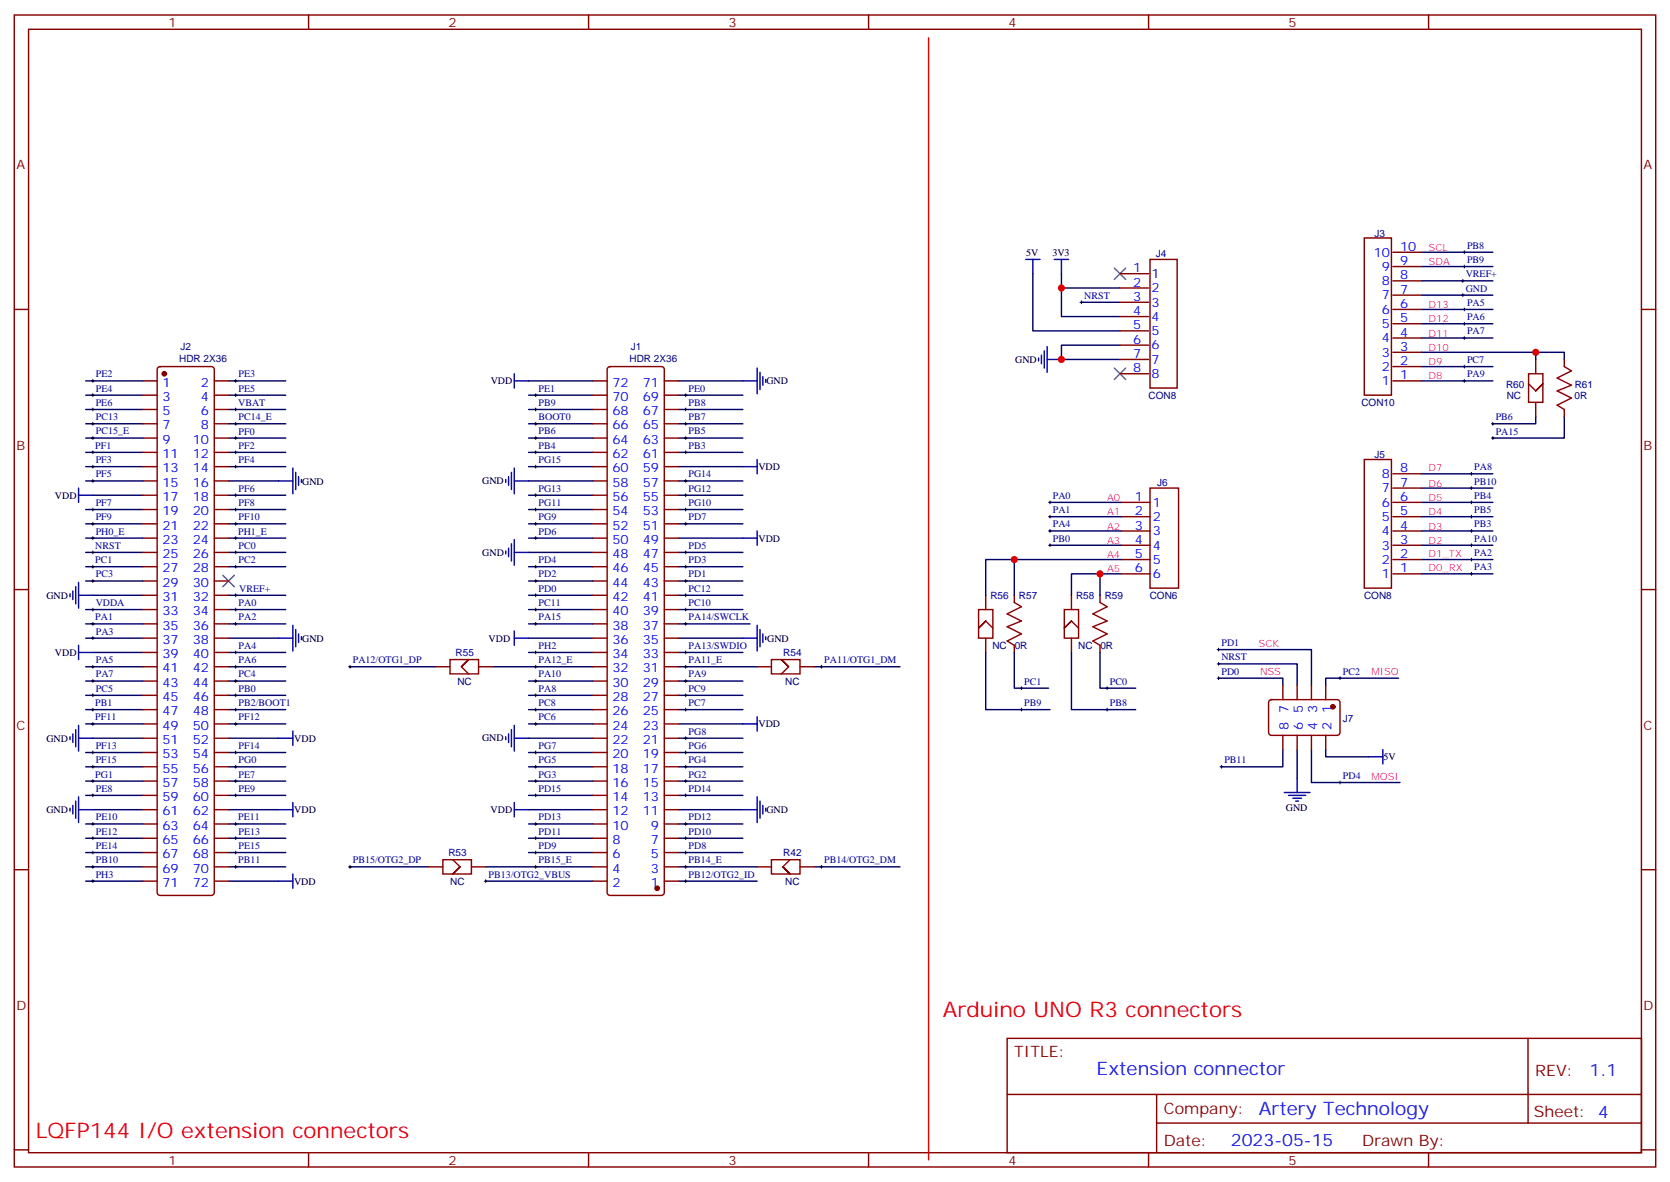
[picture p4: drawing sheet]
<svg xmlns="http://www.w3.org/2000/svg" width="412mm" height="292mm" viewBox="0 0 412 292" stroke-linecap="round" stroke-linejoin="round" font-family="sans-serif">
<g fill="none" stroke="#870000" stroke-width=".35">
<path d="M3.5 3.7h405.4v284.3h-405.4zM7.1 7.2h398.2v277.3h-398.2zM76.2 3.7v3.5M145.3 3.7v3.5M214.5 3.7v3.5M283.6 3.7v3.5M352.8 3.7v3.5M3.5 76.4h3.6M276.6 67.6h7M276.6 71.1h7M276.6 74.6h7M276.6 78.1h7"/>
<path d="M344 76.4h7M344 79.9h7M344 72.8h7M344 69.3h7M344 65.8h7M344 62.3h7M405.3 76.4h3.6M35.3 94h3.5M35.3 97.5h3.5M39 90.7l.5-.2h12.7a.71 .71 0 0 1 .7 .7v129.1a.76 .76 0 0 1-.7 .7h-12.7a.76 .76 0 0 1-.7-.7v-129.1zM52.9 94h3.5M52.9 97.5h3.5"/>
<path d="M146.4 94h3.5M146.4 97.5h3.5M150.2 90.7l.4-.2h12.7a.71 .71 0 0 1 .7 .7v129.1a.76 .76 0 0 1-.7 .7h-12.7a.76 .76 0 0 1-.7-.7v-129.1zM164 94h3.6M164 97.5h3.6M276.6 81.7h7M276.6 85.2h7M276.6 88.7h7M276.6 92.3h7M344 94h7M344 90.5h7M344 87h7"/>
<path d="M344 83.4h7M379.2 88.7v3.6M379.2 99.3v3.5M386.3 88.7v1.8M35.3 101.1h3.5M35.3 104.6h3.5M35.3 108.1h3.5M35.3 111.7h3.5M35.3 115.2h3.5M35.3 118.7h3.5M52.9 101.1h3.5M52.9 104.6h3.5"/>
<path d="M52.9 108.1h3.5M52.9 111.7h3.5M52.9 115.2h3.5M52.9 118.7h3.5M146.4 101.1h3.5M146.4 104.6h3.5M146.4 108.1h3.5M146.4 111.7h3.5M146.4 115.2h3.5M146.4 118.7h3.5M164 101.1h3.6M164 104.6h3.6"/>
<path d="M164 108.1h3.6M164 111.7h3.6M164 115.2h3.6M164 118.7h3.6M344 116.9h7M386.3 101.1v1.7M35.3 122.2h3.5M35.3 125.8h3.5M35.3 129.3h3.5M35.3 132.8h3.5M35.3 136.3h3.5M35.3 139.9h3.5"/>
<path d="M52.9 122.2h3.5M52.9 125.8h3.5M52.9 129.3h3.5M52.9 132.8h3.5M52.9 136.3h3.5M52.9 139.9h3.5M146.4 122.2h3.5M146.4 125.8h3.5M146.4 129.3h3.5M146.4 132.8h3.5M146.4 136.3h3.5M146.4 139.9h3.5"/>
<path d="M164 122.2h3.6M164 125.8h3.6M164 129.3h3.6M164 132.8h3.6M164 136.3h3.6M164 139.9h3.6M276.9 138.1h7.1M276.9 134.6h7.1M276.9 131.1h7.1M276.9 127.5h7.1M276.9 124h7.1M344 138.1h7"/>
<path d="M344 134.6h7M344 131.1h7M344 127.5h7M344 124h7M344 120.5h7M3.5 145.5h3.6M35.3 143.4h3.5M35.3 146.9h3.5M35.3 150.5h3.5M35.3 154h3.5M35.3 157.5h3.5M52.9 143.4h3.5"/>
<path d="M52.9 146.9h3.5M52.9 150.5h3.5M52.9 154h3.5M52.9 157.5h3.5M146.4 143.4h3.5M146.4 146.9h3.5M146.4 150.5h3.5M146.4 154h3.5M146.4 157.5h3.5M164 143.4h3.6M164 146.9h3.6M164 150.5h3.6"/>
<path d="M164 154h3.6M164 157.5h3.6M243.4 146.9v3.6M243.4 157.5v3.5M250.5 146.9v1.8M250.5 159.3v1.7M264.6 146.9v3.6M264.6 157.5v3.5M271.6 146.9v1.8M271.6 159.3v1.7M276.9 141.6h7.1M344 141.6h7"/>
<path d="M405.3 145.5h3.6M35.3 164.6h3.5M35.3 178.7h3.5M35.3 175.2h3.5M35.3 171.6h3.5M35.3 168.1h3.5M35.3 161h3.5M52.9 164.6h3.5M52.9 178.7h3.5M52.9 175.2h3.5M52.9 171.6h3.5M52.9 168.1h3.5"/>
<path d="M52.9 161h3.5M107.6 164.6h3.5M118.2 164.6h3.5M146.4 164.6h3.5M146.4 178.7h3.5M146.4 175.2h3.5M146.4 171.6h3.5M146.4 168.1h3.5M146.4 161h3.5M164 164.6h3.6M164 178.7h3.6M164 175.2h3.6"/>
<path d="M164 171.6h3.6M164 168.1h3.6M164 161h3.6M187 164.6h3.5M197.6 164.6h3.5M313.5 172.9l.5-.2h16.2a.71 .71 0 0 1 .7 .7v7.4a.76 .76 0 0 1-.7 .7h-16.2a.76 .76 0 0 1-.7-.7v-7.4zM316.8 169.2v3.5M320.3 169.2v3.5M323.8 169.2v3.5M327.4 169.2v3.5M35.3 199.8h3.5M35.3 196.3h3.5"/>
<path d="M35.3 192.8h3.5M35.3 189.3h3.5M35.3 185.7h3.5M35.3 182.2h3.5M52.9 199.8h3.5M52.9 196.3h3.5M52.9 192.8h3.5M52.9 189.3h3.5M52.9 185.7h3.5M52.9 182.2h3.5M146.4 199.8h3.5M146.4 196.3h3.5"/>
<path d="M146.4 192.8h3.5M146.4 189.3h3.5M146.4 185.7h3.5M146.4 182.2h3.5M164 199.8h3.6M164 196.3h3.6M164 192.8h3.6M164 189.3h3.6M164 185.7h3.6M164 182.2h3.6M316.8 181.5v3.5M320.3 181.5v3.5"/>
<path d="M323.8 181.5v3.5M327.4 181.5v3.5M3.5 214.7h3.6M35.3 214h3.5M35.3 217.5h3.5M35.3 210.4h3.5M35.3 206.9h3.5M35.3 203.4h3.5M52.9 214h3.5M52.9 217.5h3.5M52.9 210.4h3.5M52.9 206.9h3.5"/>
<path d="M52.9 203.4h3.5M105.8 214h3.6M116.4 214h3.5M146.4 214h3.5M146.4 217.5h3.5M146.4 210.4h3.5M146.4 206.9h3.5M146.4 203.4h3.5M164 214h3.6M164 217.5h3.6M164 210.4h3.6M164 206.9h3.6"/>
<path d="M164 203.4h3.6M187 214h3.5M197.6 214h3.5M405.3 214.7h3.6M248.7 256.3h156.6v28.2h-156.6zM377.3 256.3v20.9M248.7 270.1h156.5M285.6 277.2h119.6M285.6 270.1v14.2M3.5 283.8h3.6M76.2 284.5v3.5M145.3 284.5v3.5"/>
<path d="M214.5 284.5v3.5M283.6 284.5v3.5M352.8 284.5v3.5M405.3 283.8h3.6"/>
</g>
<path d="M229.3 9.3v277" fill="none" stroke="#f00" stroke-width=".35"/>
<g fill="none" stroke="#006" stroke-width=".35">
<path d="M255.1 67.6v14.1h21.5M262.1 71.1v7h14.5M262.1 67.6v3.5h14.5M267.1 74.6h9.5M351 65.8h17.7M351 62.3h17.7M351 76.4h17.7M351 79.9h17.7M351 72.8h17.7M351 69.3h17.7M21.2 94h14.1M21.2 97.5h14.1"/>
<path d="M56.4 94h14.2M56.4 97.5h14.2M130.5 94h15.9M130.5 97.5h15.9M167.6 94h15.8M167.6 97.5h15.8M276.6 85.2h-14.5v3.5h14.5M351 87h28.2v1.7M351 94h17.7M351 90.5h17.7M351 83.4h17.7M379.2 87h7.1v1.7"/>
<path d="M21.2 101.1h14.1M21.2 104.6h14.1M21.2 108.1h14.1M21.2 111.7h14.1M21.2 115.2h14.1M21.2 118.7h14.1M56.4 101.1h14.2M56.4 104.6h14.2M56.4 108.1h14.2M56.4 111.7h14.2M56.4 115.2h14.2M56.4 118.7h12.4"/>
<path d="M130.5 101.1h15.9M130.5 104.6h15.9M130.5 108.1h15.9M130.5 111.7h15.9M130.5 115.2h15.9M130.5 118.7h15.9M167.6 101.1h15.8M167.6 104.6h15.8M167.6 108.1h15.8M167.6 111.7h15.8M167.6 115.2h15.8M167.6 118.7h15.8"/>
<path d="M351 116.9h17.7M379.2 102.8v1.8h-10.5M386.3 102.8v5.3h-17.6M21.2 139.9h14.1M21.2 136.3h14.1M21.2 132.8h14.1M21.2 129.3h14.1M21.2 125.8h14.1M22.9 122.2h12.4M56.4 139.9h14.2M56.4 136.3h14.2M56.4 132.8h14.2"/>
<path d="M56.4 129.3h14.2M56.4 125.8h14.2M56.4 122.2h14.2M130.5 139.9h15.9M130.5 136.3h15.9M130.5 132.8h15.9M130.5 129.3h15.9M130.5 125.8h15.9M130.5 122.2h15.9M167.6 139.9h15.8M167.6 136.3h15.8M167.6 132.8h15.8"/>
<path d="M167.6 129.3h15.8M167.6 125.8h15.8M167.6 122.2h15.8M250.5 138.1h-7.1v8.8M259.3 124h17.6M259.3 127.5h17.6M259.3 134.6h17.6M259.3 131.1h17.6M276.9 138.1h-26.4v8.8M351 124h17.7M351 127.5h17.7M351 120.5h17.7"/>
<path d="M351 138.1h17.7M351 134.6h17.7M351 131.1h17.7M21.2 157.5h14.1M21.2 154h14.1M21.2 150.5h14.1M21.2 143.4h14.1M22.9 146.9h12.4M56.4 157.5h12.4M56.4 154h14.2M56.4 150.5h14.2M56.4 146.9h14.2"/>
<path d="M130.5 157.5h15.9M130.5 154h15.9M130.5 150.5h15.9M130.5 146.9h15.9M130.5 143.4h15.9M167.6 157.5h15.8M167.6 154h17.6M167.6 150.5h15.8M167.6 146.9h15.8M167.6 143.4h15.8M271.6 141.6v5.3M276.9 141.6h-12.3v5.3"/>
<path d="M351 141.6h17.7M21.2 164.6h14.1M21.2 178.7h14.1M21.2 175.2h14.1M21.2 171.6h14.1M21.2 168.1h14.1M22.9 161h12.4M56.4 164.6h14.2M56.4 178.7h14.2M56.4 175.2h14.2M56.4 171.6h14.2M56.4 168.1h14.2"/>
<path d="M56.4 161h14.2M86.4 164.6h21.2M121.7 164.6h24.7M130.5 178.7h15.9M130.5 175.2h15.9M130.5 171.6h15.9M130.5 168.1h15.9M130.5 161h15.9M167.6 164.6h19.4M167.6 178.7h15.8M167.6 175.2h15.8M167.6 171.6h15.8"/>
<path d="M167.6 168.1h15.8M167.6 161h15.8M201.1 164.6h21.1M243.4 161v14.2h15.9M250.5 161v8.9h8.4M264.6 161v14.2h15.9M271.6 161v8.9h8.9M300.9 160.3h22.9v8.9M300.9 163.9h19.4v5.3M300.9 167.4h15.9v1.8M345.4 167.4h-18v1.8M21.2 196.3h14.1"/>
<path d="M21.2 192.8h14.1M21.2 189.3h14.1M21.2 185.7h14.1M22.9 199.8h12.4M22.9 182.2h12.4M56.4 199.8h12.4M56.4 196.3h14.2M56.4 192.8h14.2M56.4 189.3h14.2M56.4 185.7h14.2M56.4 182.2h12.4M130.5 199.8h15.9"/>
<path d="M130.5 196.3h15.9M130.5 192.8h15.9M130.5 189.3h15.9M130.5 185.7h15.9M130.5 182.2h15.9M167.6 199.8h15.8M167.6 196.3h15.8M167.6 192.8h15.8M167.6 189.3h15.8M167.6 185.7h15.8M167.6 182.2h15.8M316.8 185v4.3h-15.2"/>
<path d="M320.3 185v7.1M323.8 185v8.1h21.9M327.4 185v1.8h10.6M21.2 214h14.1M21.2 217.5h14.1M21.2 210.4h14.1M21.2 206.9h14.1M21.2 203.4h14.1M56.4 214h14.2M56.4 217.5h12.4M56.4 210.4h14.2M56.4 206.9h14.2"/>
<path d="M56.4 203.4h14.2M86.4 214h19.4M119.9 214h26.5M119.9 217.5h26.5M130.5 210.4h15.9M130.5 206.9h15.9M130.5 203.4h15.9M167.6 214h19.4M167.6 217.5h19.4M167.6 210.4h15.8M167.6 206.9h15.8M167.6 203.4h15.8"/>
<path d="M201.1 214h21.1"/>
</g>
<g fill="none" stroke="#009" stroke-width=".35">
<path d="M253.3 64h3.5M255.1 64v3.6M260.3 64h3.6M262.1 64v3.6M127 94h3.5M127 92.3v3.5M183.4 94h3.6M187 90.8v6.4M187.7 91.9v4.2M188.4 93v2.1M189.1 93.7v.7M256.5 88.4v.7"/>
<path d="M257.2 87.7v2.1M257.9 86.6v4.2M258.6 88.7h3.5M258.6 85.5v6.4M68.8 118.7h3.5M72.3 115.5v6.4M73 116.6v4.2M73.7 117.7v2.1M74.4 118.4v.7M124.9 118.4v.7M125.6 117.7v2.1M126.3 116.6v4.2"/>
<path d="M127 118.7h3.5M127 115.5v6.4M183.4 115.2h3.6M187 113.4v3.5M19.4 120.5v3.5M19.4 122.2h3.5M124.9 136v.7M125.6 135.3v2.1M126.3 134.2v4.3M127 133.2v6.3M127 136.3h3.5M183.4 132.8h3.6"/>
<path d="M187 131.1v3.5M17.3 146.6v.7M18 145.9v2.1M18.7 144.8v4.2M19.4 143.8v6.3M19.4 159.3v3.5M19.4 146.9h3.5M68.8 157.5h3.5M72.3 154.3v6.4M73 155.4v4.2M73.7 156.5v2.1M74.4 157.2v.7"/>
<path d="M127 157.5h3.5M127 155.8v3.5M183.4 157.5h3.6M187 154.3v6.4M187.7 155.4v4.2M188.4 156.5v2.1M189.1 157.2v.7M19.4 161h3.5M19.4 179v6.4M127 179v6.4M183.4 178.7h3.6M187 176.9v3.5"/>
<path d="M17.3 181.9v.7M17.3 199.5v.7M18 181.2v2.1M18 198.8v2.1M18.7 180.1v4.2M18.7 197.7v4.3M19.4 196.7v6.3M19.4 182.2h3.5M19.4 199.8h3.5M68.8 182.2h3.5M68.8 199.8h3.5M72.3 180.4v3.6"/>
<path d="M72.3 198.1v3.5M124.9 181.9v.7M125.6 181.2v2.1M126.3 180.1v4.2M127 182.2h3.5M127 199.8h3.5M127 198.1v3.5M183.4 199.8h3.6M187 196.7v6.3M187.7 197.7v4.3M188.4 198.8v2.1M189.1 199.5v.7"/>
<path d="M317.1 195.6h6.4M318.2 196.3h4.2M319.3 197h2.1M320 197.7h.7M320.3 192.1v3.5M338 186.8h3.5M341.5 185v3.6M68.8 217.5h3.5M72.3 215.7v3.6"/>
</g>
<path d="M275.2 66.1l2.8 2.9M278 66.1l-2.8 2.9M275.2 90.8l2.8 2.9M278 90.8l-2.8 2.9M55 142l2.9 2.8M57.9 142l-2.9 2.8" fill="none" stroke="#3c3" stroke-width=".35"/>
<g fill="none" stroke="#000" stroke-width=".25">
<path d="M266.7 74.6h.7M267.1 74.3v.7M360.9 72.8h.7M360.9 69.3h.7M361.2 69v.7M361.2 72.5v.7M361.2 76.4h.7M361.2 79.9h.7M361.2 62.3h.7M361.2 65.8h.7M361.6 61.9v.7M361.6 65.4v.7"/>
<path d="M361.6 76v.7M361.6 79.6v.7M22.6 97.5h.7M22.6 94h.7M22.9 93.7v.7M22.9 97.2v.7M57.9 97.5h.7M57.9 94h.7M58.2 93.7v.7M58.2 97.2v.7M131.9 97.5h.7M132.3 97.2v.7"/>
<path d="M169 97.5h.7M169.3 97.2v.7M361.2 94h.7M361.2 83.4h.7M361.2 90.5h.7M361.6 83.1v.7M361.6 90.1v.7M361.6 93.7v.7M22.6 118.7h.7M22.6 115.2h.7M22.6 111.7h.7M22.6 108.1h.7"/>
<path d="M22.6 104.6h.7M22.6 101.1h.7M22.9 100.7v.7M22.9 104.2v.8M22.9 107.8v.7M22.9 111.3v.7M22.9 114.8v.7M22.9 118.4v.7M57.9 115.2h.7M57.9 111.7h.7M57.9 108.1h.7M57.9 104.6h.7"/>
<path d="M57.9 101.1h.7M58.2 100.7v.7M58.2 104.2v.8M58.2 107.8v.7M58.2 111.3v.7M58.2 114.8v.7M131.9 115.2h.7M131.9 111.7h.7M131.9 108.1h.7M131.9 104.6h.7M131.9 101.1h.7M132.3 100.7v.7"/>
<path d="M132.3 104.2v.8M132.3 107.8v.7M132.3 111.3v.7M132.3 114.8v.7M169 118.7h.7M169 111.7h.7M169 108.1h.7M169 104.6h.7M169 101.1h.7M169.3 100.7v.7M169.3 104.2v.8M169.3 107.8v.7"/>
<path d="M169.3 111.3v.7M169.3 118.4v.7M363 116.9h.7M363.4 116.6v.7M368.3 108.1h.7M368.3 104.6h.7M368.7 104.2v.8M368.7 107.8v.7M22.6 139.9h.7M22.6 136.3h.7M22.6 132.8h.7M22.6 129.3h.7"/>
<path d="M22.6 125.8h.7M22.9 125.4v.7M22.9 128.9v.7M22.9 132.5v.7M22.9 136v.7M22.9 139.5v.7M57.9 139.9h.7M57.9 136.3h.7M57.9 132.8h.7M57.9 129.3h.7M57.9 125.8h.7M57.9 122.2h.7"/>
<path d="M58.2 121.9v.7M58.2 125.4v.7M58.2 128.9v.7M58.2 132.5v.7M58.2 136v.7M58.2 139.5v.7M131.9 139.9h.7M131.9 132.8h.7M131.9 129.3h.7M131.9 125.8h.7M131.9 122.2h.7M132.3 121.9v.7"/>
<path d="M132.3 125.4v.7M132.3 128.9v.7M132.3 132.5v.7M132.3 139.5v.7M169 139.9h.7M169 136.3h.7M169 129.3h.7M169 125.8h.7M169 122.2h.7M169.3 121.9v.7M169.3 125.4v.7M169.3 128.9v.7"/>
<path d="M169.3 136v.7M169.3 139.5v.7M258.9 134.6h.7M258.9 131.1h.7M258.9 127.5h.7M258.9 124h.7M259.3 123.6v.8M259.3 127.2v.7M259.3 130.7v.7M259.3 134.2v.7M363 138.1h.7M363 134.6h.7"/>
<path d="M363 131.1h.7M363 127.5h.7M363 124h.7M363 120.5h.7M363.4 120.1v.7M363.4 123.6v.8M363.4 127.2v.7M363.4 130.7v.7M363.4 134.2v.7M363.4 137.8v.7M22.6 150.5h.7M22.6 157.5h.7"/>
<path d="M22.6 154h.7M22.6 143.4h.7M22.9 143.1v.7M22.9 150.1v.7M22.9 153.6v.7M22.9 157.2v.7M57.9 150.5h.7M57.9 146.9h.7M57.9 154h.7M58.2 146.6v.7M58.2 150.1v.7M58.2 153.6v.7"/>
<path d="M131.9 150.5h.7M131.9 146.9h.7M131.9 154h.7M131.9 143.4h.7M132.3 143.1v.7M132.3 146.6v.7M132.3 150.1v.7M132.3 153.6v.7M169 150.5h.7M169 146.9h.7M169 154h.7M169 143.4h.7"/>
<path d="M169.3 143.1v.7M169.3 146.6v.7M169.3 150.1v.7M169.3 153.6v.7M300.9 160v.7M363 141.6h.7M363.4 141.3v.7M22.6 178.7h.7M22.6 175.2h.7M22.6 171.6h.7M22.6 168.1h.7M22.6 164.6h.7"/>
<path d="M22.9 164.2v.7M22.9 167.7v.8M22.9 171.3v.7M22.9 174.8v.7M22.9 178.3v.7M57.9 178.7h.7M57.9 175.2h.7M57.9 171.6h.7M57.9 168.1h.7M57.9 164.6h.7M57.9 161h.7M58.2 160.7v.7"/>
<path d="M58.2 164.2v.7M58.2 167.7v.8M58.2 171.3v.7M58.2 174.8v.7M58.2 178.3v.7M86.1 164.6h.7M86.4 164.2v.7M131.9 178.7h.7M131.9 175.2h.7M131.9 171.6h.7M131.9 168.1h.7M131.9 164.6h.7"/>
<path d="M131.9 161h.7M132.3 160.7v.7M132.3 164.2v.7M132.3 167.7v.8M132.3 171.3v.7M132.3 174.8v.7M132.3 178.3v.7M169 175.2h.7M169 171.6h.7M169 168.1h.7M169 164.6h.7M169 161h.7"/>
<path d="M169.3 160.7v.7M169.3 164.2v.7M169.3 167.7v.8M169.3 171.3v.7M169.3 174.8v.7M202.5 164.6h.7M202.8 164.2v.7M251.9 175.2h.7M251.9 169.9h.7M252.2 169.5v.7M252.2 174.8v.7M273 175.2h.8"/>
<path d="M273 169.9h.8M273.4 169.5v.7M273.4 174.8v.7M300.6 167.4h.7M300.6 160.3h.7M300.6 163.9h.7M300.9 163.5v.7M300.9 167v.7M330.6 167.4h.7M330.9 167v.7M22.6 196.3h.7M22.6 192.8h.7"/>
<path d="M22.6 189.3h.7M22.6 185.7h.7M22.9 185.4v.7M22.9 188.9v.7M22.9 192.4v.7M22.9 196v.7M57.9 196.3h.7M57.9 192.8h.7M57.9 189.3h.7M57.9 185.7h.7M58.2 185.4v.7M58.2 188.9v.7"/>
<path d="M58.2 192.4v.7M58.2 196v.7M131.9 196.3h.7M131.9 192.8h.7M131.9 189.3h.7M131.9 185.7h.7M132.3 185.4v.7M132.3 188.9v.7M132.3 192.4v.7M132.3 196v.7M169 196.3h.7M169 192.8h.7"/>
<path d="M169 189.3h.7M169 185.7h.7M169 182.2h.7M169.3 181.9v.7M169.3 185.4v.7M169.3 188.9v.7M169.3 192.4v.7M169.3 196v.7M301.3 189.3h.7M301.6 188.9v.7M330.6 193.1h.7M330.9 192.8v.7"/>
<path d="M22.6 217.5h.7M22.6 214h.7M22.6 210.4h.7M22.6 206.9h.7M22.6 203.4h.7M22.9 203v.7M22.9 206.6v.7M22.9 210.1v.7M22.9 213.6v.7M22.9 217.1v.7M57.9 214h.7M57.9 210.4h.7"/>
<path d="M57.9 206.9h.7M57.9 203.4h.7M58.2 203v.7M58.2 206.6v.7M58.2 210.1v.7M58.2 213.6v.7M86.1 214h.7M86.4 213.6v.7M119.6 217.5h.7M119.9 217.1v.7M131.9 214h.7M131.9 210.4h.7"/>
<path d="M131.9 206.9h.7M131.9 203.4h.7M132.3 203v.7M132.3 206.6v.7M132.3 210.1v.7M132.3 213.6v.7M169 217.5h.7M169 214h.7M169 210.4h.7M169 206.9h.7M169 203.4h.7M169.3 203v.7"/>
<path d="M169.3 206.6v.7M169.3 210.1v.7M169.3 213.6v.7M169.3 217.1v.7M202.5 214h.7M202.8 213.6v.7"/>
</g>
<g fill="none" stroke="#a10000" stroke-width=".35">
<path d="M377.5 92.3h3.5v7h-3.5zM377.5 94.7l1.7 1.8M379.2 96.5l1.8-1.8-1.8 1.8M386.3 90.5l1.8 1-3.6 1.8 3.6 1.8-3.6 1.4 3.6 1.7-3.6 1.8 1.8 1.1M241.7 150.5h3.5v7h-3.5zM243.4 153.3l-1.7 1.7 1.7-1.7M243.4 153.3l1.8 1.7M250.5 148.7l1.7 1.1-3.5 1.7 3.5 1.8-3.5 1.4 3.5 1.8-3.5 1.7 1.8 1.1M262.8 150.5h3.5v7h-3.5zM264.6 153.3l-1.8 1.7 1.8-1.7M264.6 153.3l1.7 1.7M271.6 148.7l1.8 1.1-3.5 1.7 3.5 1.8-3.5 1.4 3.5 1.8-3.5 1.7 1.7 1.1"/>
<path d="M111.1 162.8h7.1v3.5h-7.1zM113.9 164.6l1.8-1.8-1.8 1.8M113.9 164.6l1.8 1.7M190.5 162.8h7.1v3.5h-7.1zM194.7 164.6l-1.7-1.8 1.7 1.8M194.7 164.6l-1.7 1.7M109.4 212.2h7v3.5h-7zM111.8 212.2l1.8 1.8M113.6 214l-1.8 1.7 1.8-1.7M190.5 212.2h7.1v3.5h-7.1zM193.3 214l1.8 1.7-1.8-1.7M195.1 212.2l-1.8 1.8"/>
</g>
<g fill="#870000" stroke="#870000" stroke-width=".35">
<circle cx="40.6" cy="92.3" r=".53"/>
<circle cx="162.3" cy="219.3" r=".53"/>
<circle cx="329.1" cy="174.4" r=".53"/>
</g>
<path d="M336.9 58.7h6.7v38.8h-6.7zM284 64h6.7v31.8h-6.7zM336.9 113.4h6.7v31.8h-6.7zM284 120.5h7v24.7h-7z" fill="none" stroke="#800000" stroke-width=".35"/>
<g fill="#c00">
<circle cx="379.2" cy="87" r=".88"/>
<circle cx="271.6" cy="141.6" r=".88"/>
<circle cx="250.5" cy="138.1" r=".88"/>
<circle cx="262.1" cy="88.7" r=".88"/>
<circle cx="262.1" cy="71.1" r=".88"/>
</g>
<g font-size="5.3" fill="#f00">
<text x="232.8" y="251">Arduino UNO R3 connectors</text>
<text x="8.8" y="281">LQFP144 I/O extension connectors</text>
</g>
<g font-size="4.6" fill="#00f">
<text x="270.8" y="265.3">Extension connector</text>
<text x="310.9" y="275.1">Artery Technology</text>
</g>
<g font-size="4.2" fill="#00f">
<text x="392.5" y="265.6">1.1</text>
<text x="304" y="282.9">2023-05-15</text>
</g>
<g font-size="3.9" fill="#800">
<text x="250.5" y="260.9">TITLE:</text>
<text x="379.1" y="265.6">REV:</text>
<text x="287.4" y="275.1">Company:</text>
<text x="378.7" y="275.7">Sheet: 4</text>
<text x="287.4" y="282.8">Date:</text>
<text x="336.4" y="282.8">Drawn By:</text>
</g>
<g font-size="3.2" fill="#800">
<text x="41.6" y="6.7">1</text>
<text x="110.8" y="6.7">2</text>
<text x="179.9" y="6.7">3</text>
<text x="249.1" y="6.7">4</text>
<text x="318.2" y="6.7">5</text>
<text x="4.1" y="41.8">A</text>
<text x="405.9" y="41.8">A</text>
<text x="4.1" y="110.9">B</text>
<text x="405.9" y="110.9">B</text>
<text x="4.1" y="180.1">C</text>
<text x="405.9" y="180.1">C</text>
<text x="4.1" y="249.2">D</text>
<text x="405.9" y="249.2">D</text>
<text x="41.6" y="287.5">1</text>
<text x="110.8" y="287.5">2</text>
<text x="179.9" y="287.5">3</text>
<text x="249.1" y="287.5">4</text>
<text x="318.2" y="287.5">5</text>
</g>
<g font-size="3.2" fill="#00f">
<text x="339.2" y="63.3">10</text>
<text x="345.7" y="65.4">9</text>
<text x="345.7" y="61.9">10</text>
<text x="279.9" y="67.2">1</text>
<text x="279.9" y="70.7">2</text>
<text x="284.3" y="68.6">1</text>
<text x="341.2" y="70.4">8</text>
<text x="341.2" y="66.9">9</text>
<text x="345.7" y="69">8</text>
<text x="279.9" y="74.3">3</text>
<text x="279.9" y="77.8">4</text>
<text x="284.3" y="72.1">2</text>
<text x="284.3" y="75.7">3</text>
<text x="341.2" y="77.4">6</text>
<text x="341.2" y="73.9">7</text>
<text x="345.7" y="76">6</text>
<text x="345.7" y="72.5">7</text>
<text x="279.9" y="81.3">5</text>
<text x="284.3" y="79.2">4</text>
<text x="284.3" y="82.7">5</text>
<text x="341.2" y="81">5</text>
<text x="345.7" y="83.1">4</text>
<text x="345.7" y="79.6">5</text>
<text x="279.9" y="84.8">6</text>
<text x="279.9" y="88.4">7</text>
<text x="284.3" y="86.3">6</text>
<text x="284.3" y="89.8">7</text>
<text x="341.2" y="88">3</text>
<text x="341.2" y="84.5">4</text>
<text x="345.7" y="86.6">3</text>
<text x="40.1" y="95.4">1</text>
<text x="49.6" y="95.4">2</text>
<text x="151.2" y="95.4">72</text>
<text x="158.7" y="95.4">71</text>
<text x="279.9" y="91.9">8</text>
<text x="284.3" y="93.3">8</text>
<text x="341.2" y="95.1">1</text>
<text x="341.2" y="91.5">2</text>
<text x="345.7" y="93.7">1</text>
<text x="345.7" y="90.1">2</text>
<text x="40.1" y="99">3</text>
<text x="49.6" y="99">4</text>
<text x="151.2" y="99">70</text>
<text x="158.7" y="99">69</text>
<text x="40.1" y="102.5">5</text>
<text x="40.1" y="106">7</text>
<text x="49.6" y="106">8</text>
<text x="49.6" y="102.5">6</text>
<text x="151.2" y="102.5">68</text>
<text x="151.2" y="106">66</text>
<text x="158.7" y="106">65</text>
<text x="158.7" y="102.5">67</text>
<text x="40.1" y="109.5">9</text>
<text x="40.1" y="113.1">11</text>
<text x="47.6" y="113.1">12</text>
<text x="47.6" y="109.5">10</text>
<text x="151.2" y="109.5">64</text>
<text x="151.2" y="113.1">62</text>
<text x="158.7" y="113.1">61</text>
<text x="158.7" y="109.5">63</text>
<text x="40.1" y="116.6">13</text>
<text x="47.6" y="116.6">14</text>
<text x="151.2" y="116.6">60</text>
<text x="158.7" y="116.6">59</text>
<text x="341.2" y="118">8</text>
<text x="345.7" y="116.6">8</text>
<text x="40.1" y="120.1">15</text>
<text x="40.1" y="123.6">17</text>
<text x="47.6" y="123.6">18</text>
<text x="47.6" y="120.1">16</text>
<text x="151.2" y="120.1">58</text>
<text x="151.2" y="123.6">56</text>
<text x="158.7" y="123.6">55</text>
<text x="158.7" y="120.1">57</text>
<text x="280.2" y="123.6">1</text>
<text x="284.7" y="125.1">1</text>
<text x="341.2" y="125.1">6</text>
<text x="341.2" y="121.5">7</text>
<text x="345.7" y="123.6">6</text>
<text x="345.7" y="120.1">7</text>
<text x="40.1" y="127.2">19</text>
<text x="40.1" y="130.7">21</text>
<text x="47.6" y="130.7">22</text>
<text x="47.6" y="127.2">20</text>
<text x="151.2" y="127.2">54</text>
<text x="151.2" y="130.7">52</text>
<text x="158.7" y="130.7">51</text>
<text x="158.7" y="127.2">53</text>
<text x="280.2" y="127.2">2</text>
<text x="280.2" y="130.7">3</text>
<text x="284.7" y="128.6">2</text>
<text x="341.2" y="128.6">5</text>
<text x="345.7" y="130.7">4</text>
<text x="345.7" y="127.2">5</text>
<text x="40.1" y="134.2">23</text>
<text x="40.1" y="137.8">25</text>
<text x="47.6" y="137.8">26</text>
<text x="47.6" y="134.2">24</text>
<text x="151.2" y="134.2">50</text>
<text x="151.2" y="137.8">48</text>
<text x="158.7" y="137.8">47</text>
<text x="158.7" y="134.2">49</text>
<text x="280.2" y="134.2">4</text>
<text x="280.2" y="137.8">5</text>
<text x="284.7" y="132.1">3</text>
<text x="284.7" y="135.6">4</text>
<text x="341.2" y="135.6">3</text>
<text x="341.2" y="132.1">4</text>
<text x="345.7" y="137.8">2</text>
<text x="345.7" y="134.2">3</text>
<text x="40.1" y="141.3">27</text>
<text x="47.6" y="141.3">28</text>
<text x="151.2" y="141.3">46</text>
<text x="158.7" y="141.3">45</text>
<text x="280.2" y="141.3">6</text>
<text x="284.7" y="139.2">5</text>
<text x="284.7" y="142.7">6</text>
<text x="341.2" y="142.7">1</text>
<text x="341.2" y="139.2">2</text>
<text x="345.7" y="141.3">1</text>
<text x="40.1" y="144.8">29</text>
<text x="40.1" y="148.3">31</text>
<text x="47.6" y="148.3">32</text>
<text x="47.6" y="144.8">30</text>
<text x="151.2" y="144.8">44</text>
<text x="151.2" y="148.3">42</text>
<text x="158.7" y="148.3">41</text>
<text x="158.7" y="144.8">43</text>
<text x="40.1" y="151.9">33</text>
<text x="40.1" y="155.4">35</text>
<text x="47.6" y="155.4">36</text>
<text x="47.6" y="151.9">34</text>
<text x="151.2" y="151.9">40</text>
<text x="151.2" y="155.4">38</text>
<text x="158.7" y="155.4">37</text>
<text x="158.7" y="151.9">39</text>
<text x="40.1" y="158.9">37</text>
<text x="47.6" y="158.9">38</text>
<text x="151.2" y="158.9">36</text>
<text x="158.7" y="158.9">35</text>
<text x="40.1" y="162.5">39</text>
<text x="40.1" y="166">41</text>
<text x="47.6" y="166">42</text>
<text x="47.6" y="162.5">40</text>
<text x="151.2" y="162.5">34</text>
<text x="151.2" y="166">32</text>
<text x="158.7" y="166">31</text>
<text x="158.7" y="162.5">33</text>
<text x="40.1" y="169.5">43</text>
<text x="40.1" y="173">45</text>
<text x="47.6" y="173">46</text>
<text x="47.6" y="169.5">44</text>
<text x="151.2" y="169.5">30</text>
<text x="151.2" y="173">28</text>
<text x="158.7" y="173">27</text>
<text x="158.7" y="169.5">29</text>
<text x="40.1" y="176.6">47</text>
<text x="47.6" y="176.6">48</text>
<text x="151.2" y="176.6">26</text>
<text x="158.7" y="176.6">25</text>
<text x="318.2" y="176" transform="rotate(-90 318.2 176)">7</text>
<text x="321.7" y="176" transform="rotate(-90 321.7 176)">5</text>
<text x="325.3" y="176" transform="rotate(-90 325.3 176)">3</text>
<text x="328.8" y="176" transform="rotate(-90 328.8 176)">1</text>
<text x="40.1" y="180.1">49</text>
<text x="40.1" y="183.6">51</text>
<text x="47.6" y="183.6">52</text>
<text x="47.6" y="180.1">50</text>
<text x="151.2" y="180.1">24</text>
<text x="151.2" y="183.6">22</text>
<text x="158.7" y="183.6">21</text>
<text x="158.7" y="180.1">23</text>
<text x="318.2" y="180.2" transform="rotate(-90 318.2 180.2)">8</text>
<text x="321.7" y="180.2" transform="rotate(-90 321.7 180.2)">6</text>
<text x="325.3" y="180.2" transform="rotate(-90 325.3 180.2)">4</text>
<text x="328.8" y="180.2" transform="rotate(-90 328.8 180.2)">2</text>
<text x="40.1" y="187.1">53</text>
<text x="40.1" y="190.7">55</text>
<text x="47.6" y="190.7">56</text>
<text x="47.6" y="187.1">54</text>
<text x="151.2" y="187.1">20</text>
<text x="151.2" y="190.7">18</text>
<text x="158.7" y="190.7">17</text>
<text x="158.7" y="187.1">19</text>
<text x="40.1" y="194.2">57</text>
<text x="40.1" y="197.7">59</text>
<text x="47.6" y="197.7">60</text>
<text x="47.6" y="194.2">58</text>
<text x="151.2" y="194.2">16</text>
<text x="151.2" y="197.7">14</text>
<text x="158.7" y="197.7">13</text>
<text x="158.7" y="194.2">15</text>
<text x="40.1" y="201.3">61</text>
<text x="47.6" y="201.3">62</text>
<text x="151.2" y="201.3">12</text>
<text x="158.7" y="201.3">11</text>
<text x="40.1" y="204.8">63</text>
<text x="40.1" y="208.3">65</text>
<text x="47.6" y="208.3">66</text>
<text x="47.6" y="204.8">64</text>
<text x="151.2" y="204.8">10</text>
<text x="151.2" y="208.3">8</text>
<text x="160.7" y="208.3">7</text>
<text x="160.7" y="204.8">9</text>
<text x="40.1" y="211.8">67</text>
<text x="40.1" y="215.4">69</text>
<text x="47.6" y="215.4">70</text>
<text x="47.6" y="211.8">68</text>
<text x="151.2" y="211.8">6</text>
<text x="151.2" y="215.4">4</text>
<text x="160.7" y="215.4">3</text>
<text x="160.7" y="211.8">5</text>
<text x="40.1" y="218.9">71</text>
<text x="47.6" y="218.9">72</text>
<text x="151.2" y="218.9">2</text>
<text x="160.7" y="218.9">1</text>
</g>
<g font-size="2.5" fill="#009">
<text x="339.4" y="58.5">J3</text>
<text x="285.4" y="63.4">J4</text>
<text x="362.3" y="61.4">PB8</text>
<text x="362.3" y="64.9">PB9</text>
<text x="361.9" y="72">GND</text>
<text x="361.9" y="68.4">VREF+</text>
<text x="267.7" y="73.7">NRST</text>
<text x="362.3" y="75.5">PA5</text>
<text x="362.3" y="79">PA6</text>
<text x="362.3" y="82.6">PA7</text>
<text x="44.6" y="86.3">J2</text>
<text x="155.8" y="86.3">J1</text>
<text x="362.3" y="89.6">PC7</text>
<text x="23.7" y="93.1">PE2</text>
<text x="58.9" y="93.1">PE3</text>
<text x="362.3" y="93.1">PA9</text>
<text x="371.9" y="95.6">R60</text>
<text x="388.9" y="95.6">R61</text>
<text x="23.6" y="100.2">PE6</text>
<text x="23.7" y="96.7">PE4</text>
<text x="58.8" y="100.2">VBAT</text>
<text x="58.9" y="96.7">PE5</text>
<text x="133" y="100.2">PB9</text>
<text x="133" y="96.7">PE1</text>
<text x="170" y="100.2">PB8</text>
<text x="170" y="96.7">PE0</text>
<text x="23.7" y="107.2">PC15_E</text>
<text x="23.7" y="103.7">PC13</text>
<text x="58.9" y="107.3">PF0</text>
<text x="58.9" y="103.7">PC14_E</text>
<text x="133" y="103.7">BOOT0</text>
<text x="133" y="107.2">PB6</text>
<text x="170" y="103.7">PB7</text>
<text x="170" y="107.2">PB5</text>
<text x="369.3" y="107.3">PA15</text>
<text x="369.3" y="103.7">PB6</text>
<text x="23.5" y="110.8">PF1</text>
<text x="58.9" y="110.8">PF2</text>
<text x="133" y="110.8">PB4</text>
<text x="170" y="110.8">PB3</text>
<text x="339.4" y="113.1">J5</text>
<text x="23.6" y="117.8">PF5</text>
<text x="23.6" y="114.3">PF3</text>
<text x="58.9" y="114.3">PF4</text>
<text x="133" y="114.3">PG15</text>
<text x="170" y="117.8">PG14</text>
<text x="285.8" y="119.8">J6</text>
<text x="364.1" y="119.6">PB10</text>
<text x="364.1" y="116.1">PA8</text>
<text x="23.6" y="124.9">PF7</text>
<text x="58.9" y="124.9">PF8</text>
<text x="58.9" y="121.4">PF6</text>
<text x="133" y="121.4">PG13</text>
<text x="133" y="124.9">PG11</text>
<text x="170" y="121.4">PG12</text>
<text x="170" y="124.9">PG10</text>
<text x="260" y="123.1">PA0</text>
<text x="364.1" y="123.1">PB4</text>
<text x="23.6" y="131.9">PH0_E</text>
<text x="23.6" y="128.4">PF9</text>
<text x="58.8" y="131.9">PH1_E</text>
<text x="58.9" y="128.4">PF10</text>
<text x="133" y="128.4">PG9</text>
<text x="133" y="131.9">PD6</text>
<text x="170" y="128.4">PD7</text>
<text x="260" y="130.2">PA4</text>
<text x="260" y="126.7">PA1</text>
<text x="364.1" y="130.2">PB3</text>
<text x="364.1" y="126.7">PB5</text>
<text x="23.5" y="135.5">NRST</text>
<text x="58.9" y="135.5">PC0</text>
<text x="170" y="135.5">PD5</text>
<text x="260" y="133.7">PB0</text>
<text x="364.1" y="137.2">PA2</text>
<text x="364.1" y="133.7">PA10</text>
<text x="23.5" y="139">PC1</text>
<text x="23.7" y="142.5">PC3</text>
<text x="58.9" y="139">PC2</text>
<text x="133" y="139">PD4</text>
<text x="133" y="142.5">PD2</text>
<text x="170" y="139">PD3</text>
<text x="170" y="142.5">PD1</text>
<text x="364.1" y="140.8">PA3</text>
<text x="23.6" y="149.6">VDDA</text>
<text x="58.9" y="149.6">PA0</text>
<text x="59.1" y="146">VREF+</text>
<text x="133" y="146">PD0</text>
<text x="133" y="149.6">PC11</text>
<text x="170" y="146">PC12</text>
<text x="170" y="149.6">PC10</text>
<text x="244.6" y="147.8">R56</text>
<text x="251.6" y="147.8">R57</text>
<text x="265.7" y="147.8">R58</text>
<text x="272.8" y="147.8">R59</text>
<text x="23.5" y="153.1">PA1</text>
<text x="58.9" y="153.1">PA2</text>
<text x="133" y="153.1">PA15</text>
<text x="170" y="153.1">PA14/SWCLK</text>
<text x="23.7" y="156.6">PA3</text>
<text x="58.9" y="160.2">PA4</text>
<text x="112.5" y="162">R55</text>
<text x="133" y="160.2">PH2</text>
<text x="170" y="160.2">PA13/SWDIO</text>
<text x="193.4" y="161.9">R54</text>
<text x="301.6" y="159.5">PD1</text>
<text x="23.7" y="167.2">PA7</text>
<text x="23.7" y="163.7">PA5</text>
<text x="58.9" y="167.2">PC4</text>
<text x="58.9" y="163.7">PA6</text>
<text x="87.1" y="163.7">PA12/OTG1_DP</text>
<text x="133" y="167.2">PA10</text>
<text x="133" y="163.7">PA12_E</text>
<text x="170" y="163.7">PA11_E</text>
<text x="170" y="167.2">PA9</text>
<text x="203.5" y="163.7">PA11/OTG1_DM</text>
<text x="301.6" y="163">NRST</text>
<text x="301.6" y="166.5">PD0</text>
<text x="331.6" y="166.5">PC2</text>
<text x="23.7" y="170.7">PC5</text>
<text x="58.9" y="170.7">PB0</text>
<text x="133" y="170.7">PA8</text>
<text x="170" y="170.7">PC9</text>
<text x="252.9" y="169">PC1</text>
<text x="274.1" y="169">PC0</text>
<text x="23.5" y="177.8">PF11</text>
<text x="23.5" y="174.3">PB1</text>
<text x="58.9" y="177.8">PF12</text>
<text x="58.9" y="174.3">PB2/BOOT1</text>
<text x="133" y="174.3">PC8</text>
<text x="133" y="177.8">PC6</text>
<text x="170" y="174.3">PC7</text>
<text x="252.9" y="174.3">PB9</text>
<text x="274.1" y="174.3">PB8</text>
<text x="331.6" y="178.2">J7</text>
<text x="23.6" y="184.9">PF13</text>
<text x="58.9" y="184.9">PF14</text>
<text x="133" y="184.9">PG7</text>
<text x="170" y="181.3">PG8</text>
<text x="170" y="184.9">PG6</text>
<text x="23.5" y="191.9">PG1</text>
<text x="23.6" y="188.4">PF15</text>
<text x="58.9" y="188.4">PG0</text>
<text x="58.9" y="191.9">PE7</text>
<text x="133" y="188.4">PG5</text>
<text x="133" y="191.9">PG3</text>
<text x="170" y="188.4">PG4</text>
<text x="170" y="191.9">PG2</text>
<text x="302.3" y="188.4">PB11</text>
<text x="23.7" y="195.4">PE8</text>
<text x="58.9" y="195.4">PE9</text>
<text x="133" y="195.4">PD15</text>
<text x="170" y="195.4">PD14</text>
<text x="331.6" y="192.3">PD4</text>
<text x="23.7" y="202.5">PE10</text>
<text x="58.8" y="202.5">PE11</text>
<text x="133" y="202.5">PD13</text>
<text x="170" y="202.5">PD12</text>
<text x="23.7" y="209.5">PE14</text>
<text x="23.7" y="206">PE12</text>
<text x="58.9" y="209.5">PE15</text>
<text x="58.9" y="206">PE13</text>
<text x="133" y="206">PD11</text>
<text x="133" y="209.6">PD9</text>
<text x="170" y="206">PD10</text>
<text x="170" y="209.6">PD8</text>
<text x="23.7" y="213.1">PB10</text>
<text x="58.8" y="213.1">PB11</text>
<text x="87.1" y="213.1">PB15/OTG2_DP</text>
<text x="110.7" y="211.4">R53</text>
<text x="133" y="213.1">PB15_E</text>
<text x="170" y="213.1">PB14_E</text>
<text x="193.4" y="211.3">R42</text>
<text x="203.5" y="213.1">PB14/OTG2_DM</text>
<text x="23.6" y="216.6">PH3</text>
<text x="120.6" y="216.6">PB13/OTG2_VBUS</text>
<text x="170" y="216.6">PB12/OTG2_ID</text>
</g>
<g font-size="2.5">
<text x="253.4" y="63.2">5V</text>
<text x="259.9" y="63.2">3V3</text>
<text x="250.7" y="89.6">GND</text>
<text x="121.2" y="94.8">VDD</text>
<text x="189.3" y="94.9">GND</text>
<text x="74.6" y="119.6">GND</text>
<text x="119.1" y="119.5">GND</text>
<text x="187.3" y="116">VDD</text>
<text x="13.6" y="123.1">VDD</text>
<text x="119.1" y="137.3">GND</text>
<text x="187.3" y="133.7">VDD</text>
<text x="11.4" y="147.8">GND</text>
<text x="13.6" y="161.9">VDD</text>
<text x="74.6" y="158.4">GND</text>
<text x="120.7" y="158.4">VDD</text>
<text x="189.4" y="158.3">GND</text>
<text x="187.3" y="179.6">VDD</text>
<text x="11.4" y="183.1">GND</text>
<text x="72.7" y="183.1">VDD</text>
<text x="119" y="183">GND</text>
<text x="341.7" y="187.7">5V</text>
<text x="11.4" y="200.7">GND</text>
<text x="72.7" y="200.7">VDD</text>
<text x="121.2" y="200.6">VDD</text>
<text x="189.3" y="200.7">GND</text>
<text x="317.5" y="200.2">GND</text>
<text x="72.6" y="218.3">VDD</text>
</g>
<g font-size="2.5" fill="#f0f">
<text x="352.8" y="61.9">SCL</text>
<text x="352.8" y="65.4">SDA</text>
<text x="352.8" y="76">D13</text>
<text x="352.8" y="79.6">D12</text>
<text x="352.8" y="83.1">D11</text>
<text x="352.8" y="86.6">D10</text>
<text x="352.8" y="90.1">D9</text>
<text x="352.8" y="93.7">D8</text>
<text x="352.8" y="116.2">D7</text>
<text x="273.4" y="123.6">A0</text>
<text x="352.8" y="120.1">D6</text>
<text x="352.8" y="123.6">D5</text>
<text x="273.4" y="130.7">A2</text>
<text x="273.4" y="127.2">A1</text>
<text x="352.8" y="127.2">D4</text>
<text x="352.8" y="130.7">D3</text>
<text x="273.4" y="137.8">A4</text>
<text x="273.4" y="134.2">A3</text>
<text x="352.8" y="134.2">D2</text>
<text x="352.8" y="137.4">D1_TX</text>
<text x="273.4" y="141.3">A5</text>
<text x="352.8" y="140.9">D0_RX</text>
<text x="310.8" y="159.6">SCK</text>
<text x="311.1" y="166.7">NSS</text>
<text x="338.7" y="166.7">MISO</text>
<text x="338.7" y="192.4">MOSI</text>
</g>
<g font-size="2.5" fill="#000080">
<text x="44.3" y="89.4">HDR 2X36</text>
<text x="155.5" y="89.4">HDR 2X36</text>
<text x="283.6" y="98.5">CON8</text>
<text x="336.2" y="100.3">CON10</text>
<text x="372.1" y="98.5">NC</text>
<text x="388.8" y="98.5">0R</text>
<text x="283.9" y="147.8">CON6</text>
<text x="336.8" y="147.8">CON8</text>
<text x="245.1" y="160.2">NC</text>
<text x="250.6" y="160.2">0R</text>
<text x="266.2" y="160.2">NC</text>
<text x="271.7" y="160.2">0R</text>
<text x="113" y="169">NC</text>
<text x="193.9" y="169">NC</text>
<text x="111.2" y="218.4">NC</text>
<text x="193.9" y="218.4">NC</text>
</g>
</svg>
